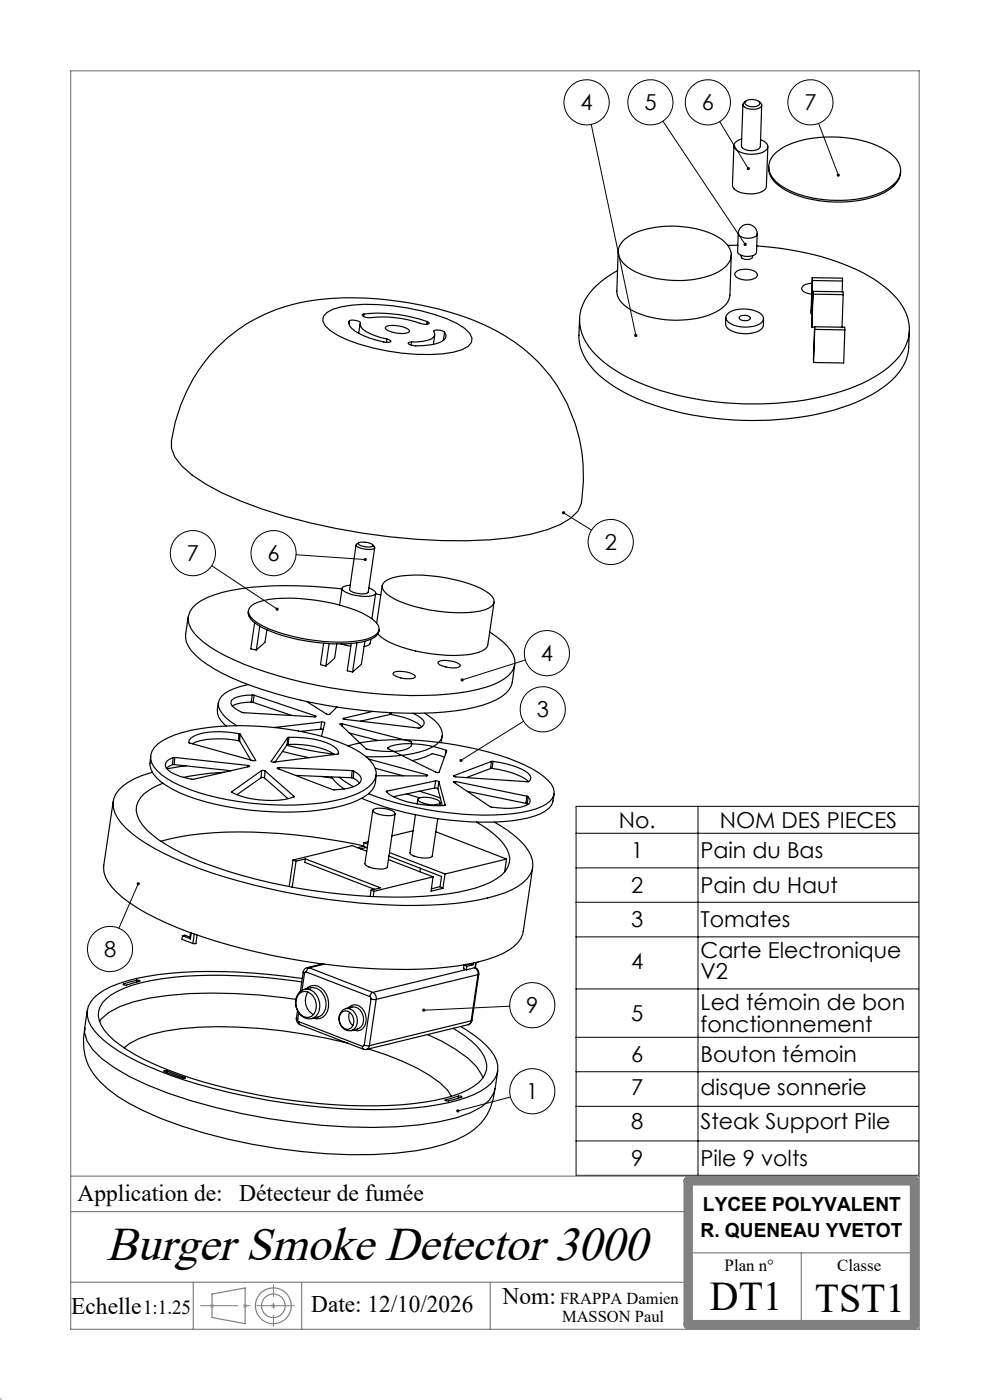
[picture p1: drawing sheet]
<svg xmlns="http://www.w3.org/2000/svg" width="210mm" height="297mm" viewBox="0 0 210 297" stroke-linecap="round" stroke-linejoin="round" font-family="sans-serif">
<g fill="none" stroke="#000" stroke-width=".25">
<path d="M155.7 30.9l-.3 8.4a2.5 2.5 0 0 0 2.5 1.7 4.5 4.5 0 0 0 4.6-1.2l.4-8.7M157.3 29.5a1.53 1.53 0 0 0-1.5 1.8 5.4 5.4 0 0 0 6.9 .4 1.12 1.12 0 0 0-.6-1.7l-.8-.4M157.6 22.2l-.3 8.7a2.28 2.28 0 0 0 2.8 1l.4-.1a.98 .98 0 0 0 .8-.7l.3-8.8M158.1 21.6a2.43 2.43 0 0 1 3 .1 .8 .8 0 0 1-.9 .9 1.71 1.71 0 0 1-2.2-.8zM158.3 21.4l-.5 .3a.69 .69 0 0 0-.1 .8 .69 .69 0 0 0 .6 .4 3.2 3.2 0 0 0 3.2-.4v-.4l-.6-.6M163.1 35.3a4.5 4.5 0 0 0 2.1 4.1 21.4 21.4 0 0 0 13.2 3.5 18.8 18.8 0 0 0 10.7-3 4.2 4.2 0 0 0 1.9-3.6M164.5 32.5a16.3 16.3 0 0 1 10-3.4 22.7 22.7 0 0 1 14.3 3.4 4 4 0 0 1 1.3 6.1 13.3 13.3 0 0 1-8.2 3.6 25.5 25.5 0 0 1-15.2-2.2 5.9 5.9 0 0 1-3.6-4.8 4.2 4.2 0 0 1 1.4-2.7zM131.1 53.3l-.3 8.4a4.7 4.7 0 0 0 2.9 3.9 21.5 21.5 0 0 0 18.2 .5 4.5 4.5 0 0 0 2.9-3.5l.3-8.4M132.5 50.8a16.4 16.4 0 0 1 10.6-2.8 17 17 0 0 1 10.7 3.4 3.3 3.3 0 0 1-.3 5.5 16.1 16.1 0 0 1-9.8 2.6 19.1 19.1 0 0 1-10.4-2.7 3.9 3.9 0 0 1-1.9-4.6zM156.1 57.7a3.6 3.6 0 0 1 4.5 .4 .99 .99 0 0 1-1.1 1.2 3.7 3.7 0 0 1-3.6-.8v-.5zM156.5 52l-2.1 .1M156.6 49.5a2.01 2.01 0 0 1 2.1-1.9 2.01 2.01 0 0 1 1.9 2.1"/>
<path d="M156.6 49.5l-.1 3.9a2.05 2.05 0 0 0 2.4 1l.8-.1 .7-.6 .2-4M156.6 49.5a2.28 2.28 0 0 0 2.8 1l.4-.1a.98 .98 0 0 0 .8-.7M157.2 54.1v.4a1.55 1.55 0 0 0 2.4 0v-.2M160.5 52.2a56.9 56.9 0 0 1 23.8 6.4 17.7 17.7 0 0 1 8 8.2 9.2 9.2 0 0 1-3 10.3 32.1 32.1 0 0 1-15.4 7.1 67.1 67.1 0 0 1-38.4-3.1 25.3 25.3 0 0 1-10.5-7.5 9 9 0 0 1 .7-12.2l2.6-2.3 2.7-1.7M172.3 58.9l-.2 7.6M172.3 58.9v.6M172.3 58.9l6.4 .1v.6M172.3 59.5l-.2 7M172.3 59.5l6.4 .1M178.7 59.6l-.1 2.3M69.3 66.3a15.3 15.3 0 0 1 8-1.7 46.4 46.4 0 0 1 19.6 4l1.6 1 1.1 1.1 .5 1-.1 .9-.7 .9a14.9 14.9 0 0 1-8 1.7 45.3 45.3 0 0 1-19.6-4l-1.6-1.1-1.1-1-.5-1 .1-1zM74.1 68.1a1.82 1.82 0 0 0 1.1 2.1 15.8 15.8 0 0 0 7.5 2.4l.2-.2-.1-.2-.7-.3"/>
<path d="M74.1 68.1a2.18 2.18 0 0 1 2.3 .4 1.74 1.74 0 0 0 1.2 1.8 15.6 15.6 0 0 0 4.5 1.6M74.1 68.1l-.1 .5M76.4 68.7l-.3 2M77.2 66.6a30.1 30.1 0 0 1 13.4 1.6M77.2 66.6l-.4 .2a2.08 2.08 0 0 0 2 .6 24.9 24.9 0 0 1 10.8 1.3l.4 .1a.85 .85 0 0 0 1.1-.3l-.5-.3M77.2 66.6l-.1 .5M81.8 69.4a5 5 0 0 1 4.3 .2l.5 .2 .3 .6a5.3 5.3 0 0 1-5.2-.7zM82.1 71.9l-.1 .7M87.3 72.6l-.1 .6M90.6 68.2l-.1 .6M92.2 71l-.3 2.1M94.3 70.5a1.18 1.18 0 0 1-.5 1.9 11.1 11.1 0 0 1-6.9 .7l-.3-.1v-.3l.7-.1"/>
<path d="M94.3 70.5l-1-.4-.8-.1-.5 .2a1.02 1.02 0 0 1-.1 1.4 7.1 7.1 0 0 1-4.6 1M94.3 70.5l-.2 1.7M122.9 67.6a15.8 15.8 0 0 0 .2 6 15.8 15.8 0 0 0 7.1 8.3 53 53 0 0 0 23.7 7.1 62.2 62.2 0 0 0 27.5-3.6 21.3 21.3 0 0 0 9.8-7.2 8.8 8.8 0 0 0 1.6-4.6l.1-3.5M154 67.3a2.4 2.4 0 0 0 .3 2.3 6.4 6.4 0 0 0 7.2 .2l.4-.6 .1-1.6M154.3 66.7a6 6 0 0 1 5.9-.8l.5 .2a1.49 1.49 0 0 1 1.1 2.1 5.7 5.7 0 0 1-5.8 .9l-1.4-.7a1.12 1.12 0 0 1-.3-1.7zM156.9 67.2a1.69 1.69 0 0 1 2.3 .3 1.48 1.48 0 0 1-2.4-.1zM172.1 66.5h.2M172.2 69.4h.6M172.3 60.1a2.02 2.02 0 0 0-2.3 1.1 1.75 1.75 0 0 0 1.8 1.1l.4 .1M172.4 61.8l-.2 7.6M172.4 61.8l.1 .6M172.4 61.8l6.4 .1 .1 .6"/>
<path d="M172.5 62.4l-.3 7M172.5 62.4l6.4 .1M172.8 69.3l-.2 7.6M172.8 69.3v.6M172.8 69.3l6.4 .1v.6M172.8 69.9l-.2 7M172.8 69.9l6.4 .1M178.9 62.5l-.3 6.9M179.2 70l-.2 7-6.4-.1M36.3 93.7a34.5 34.5 0 0 1 27.2-29.5 69.1 69.1 0 0 1 29.4 1.3 44.4 44.4 0 0 1 21.2 11.3 35.1 35.1 0 0 1 9.2 30l-.7 1.6-1.5 1.5a28 28 0 0 1-12.6 4.1 127.1 127.1 0 0 1-48-4.5 75.9 75.9 0 0 1-16.9-6.8l-2.9-2-2.1-1.9-1.5-1.9-.7-1.8v-1.4M75.5 115.6l-1.3 9.5a3.7 3.7 0 0 0 3.6 .8l.3-.3 1.4-9.4M76.1 115.2l.7-.2a3.1 3.1 0 0 1 2.4 .7 1.24 1.24 0 0 1-1.5 .3 2.2 2.2 0 0 1-1.7-.6z"/>
<path d="M76.1 115.1l-.6 .5a3.7 3.7 0 0 0 3.7 .8l.3-.1-.4-.7M39.9 130.8l-.5 3.7a5 5 0 0 0 2.1 4.5 37.9 37.9 0 0 0 14.4 7.4 105.9 105.9 0 0 0 38.4 4.7 31.9 31.9 0 0 0 11-2.7 5.8 5.8 0 0 0 3.4-3.6l.5-3.8M52.7 129.5a2.07 2.07 0 0 0 1 2.4 26 26 0 0 0 11.4 4.1 31.1 31.1 0 0 0 12.8-.1 3 3 0 0 0 2.5-1.9v-.4M53.2 128.6a11.4 11.4 0 0 1 6.7-1.7 41.1 41.1 0 0 1 17 3.2 6.5 6.5 0 0 1 3.5 3 1.96 1.96 0 0 1-1.5 2 24.8 24.8 0 0 1-11.9 .8 32 32 0 0 1-12.4-3.8 2.89 2.89 0 0 1-1.8-3zM54 132.1l-.8 5.6 1.2 .2M55.1 132.9l-.7 5M56.6 133.6l-.4 2.7-1.8 1.6M68.7 136.5l-.7 4.5 1.1 .3M69.8 136.6l-.7 4.7M71.4 136.6l-.4 3.1-1.9 1.6M72.3 136.6l2.1 .5M72.5 125a80.8 80.8 0 0 0-23.6 .3 14.5 14.5 0 0 0-8 3.6 3.9 3.9 0 0 0 .2 5.4 23.4 23.4 0 0 0 8.6 5.7 101.2 101.2 0 0 0 47.4 7 23.5 23.5 0 0 0 9.9-3 3.9 3.9 0 0 0 1.3-6 15.1 15.1 0 0 0-4.4-3.9"/>
<path d="M72.6 124.8l-.6 3.6M74.3 124.1l-.3 .1a1.21 1.21 0 0 0-1.4 .8 5.6 5.6 0 0 0 3.9 1.5 4.4 4.4 0 0 0 3.2-.5v-.3l-.2-.3-1.3-.7M74.5 136.5l-.8 5.8 1.1 .3M75.7 136.4l-.9 6.2M77.4 136.1l-.7 4.8-1.9 1.7M78.7 135.6l-.2 .9a1.32 1.32 0 0 1-1.3 .7M79.7 126l1.1 .2M79.7 125.9l-.8 5.4M81.1 124.2l-1.2 8M81.6 123.4a11.4 11.4 0 0 1 6.5-1.4 32.8 32.8 0 0 1 14.9 3.4 2.91 2.91 0 0 1 1.8 2.2 2.3 2.3 0 0 1-1.9 1.8 31.2 31.2 0 0 1-16.5-1.2 8.7 8.7 0 0 1-5.2-3.3l-.1-.5 .1-.5zM104.8 127.7l-1.3 9.1a2.33 2.33 0 0 1-2 1.6 27.7 27.7 0 0 1-13.4-.3l-1.6-.4a13.4 13.4 0 0 1-6.3-3.2M33.5 157.8a19.4 19.4 0 0 1 8.9-3.2 61.7 61.7 0 0 1 31 3.4 11 11 0 0 1 6.2 4.9 3.2 3.2 0 0 1-1.4 4 20 20 0 0 1-8.9 3.3 61.6 61.6 0 0 1-31-3.5 11.2 11.2 0 0 1-6.1-4.9 3.4 3.4 0 0 1 1.3-4z"/>
<path d="M46.3 149a4.1 4.1 0 0 0 1.7 5M50.6 157.1a17.5 17.5 0 0 0-9.7 .6l-.1 .1M50.6 157.1l.2 .2M50.7 155.6l.2 .1M50.7 155.6a16.5 16.5 0 0 0-9.6 .6 1.27 1.27 0 0 0-1 1.3l13.6 3.9 .5-.1M50.7 155.6l-.1 1.5M50.8 157.3l2.4 4M50.9 155.7l3.3 5.6M50.9 155.7l-.1 1.6M52.7 145.2l-.2 .1a11 11 0 0 0-5.5 2.5 2.6 2.6 0 0 0 .2 3.7 11 11 0 0 0 3 2.4M53.3 148.9a9.1 9.1 0 0 0-4.1 .9M53.3 148.9l.4 .1"/>
<path d="M53.5 147.5h.4M53.5 147.5a7.2 7.2 0 0 0-4.3 1l-.2 .4a1.92 1.92 0 0 0 1.4 1.8l1.2 .5 15.5 .8-.2-.1M53.5 147.5l-.2 1.4M53.7 149l8.2 2.8M53.9 147.5l13 4.4M53.9 147.5l-.2 1.5M59.9 159.4l5.7 1.3M60.8 158.1l4.9 1.1 5.1 .8M60.9 158l-2.6 3.7M61 156.5l-3.5 5M61 156.5l-.1 1.5M61.1 157.9a17.1 17.1 0 0 1 9.8 2.2"/>
<path d="M61.1 157.9l-.2 .1M61.3 156.4a17.6 17.6 0 0 1 9.6 2 1.44 1.44 0 0 1 .9 1.5l-13.8 1.8-.5-.2M61.3 156.4l-.3 .1M61.3 156.4l-.2 1.5M65 148.8l4.6 2.8 .4-.1 1.5-1.5M66.9 151.9v.2M68 154.7l.5 .1M68 154.7l-4.2 .4M68.2 153.2l.7 .1-.7 2.9M68.2 153.2l-10.1 1.1M68.2 153.2l-.2 1.5M70.8 159.9l-.1 .2"/>
<path d="M72.1 153.6l.4-.1 14.5 3.8 .2 .1 .1 .5a2.04 2.04 0 0 1-1.9 1.3 19.2 19.2 0 0 1-7.7-.3zM72.6 153.6v.5M72.8 152.4v.1M73.9 158.3a45 45 0 0 1 18.1-.9 59.6 59.6 0 0 1 20.9 5.7 10.7 10.7 0 0 1 4.5 4 2.74 2.74 0 0 1-1.5 3.5 20.6 20.6 0 0 1-9 2.2 71.5 71.5 0 0 1-28.7-4.4M74.1 155.5l6.1 1.6M79.1 150.9l-6.3 1.5M82.2 158.7l10.5 5.2 .4-.1 1.7-4.5-.2-.1M82.2 158.7a9.8 9.8 0 0 1 5.9-.9 22.8 22.8 0 0 1 6.5 1.4M82.2 158.7h.1M82.7 151.6h.3M82.7 151.6l-6.3 1.4M82.7 151.2v.4"/>
<path d="M83 151.6a12.2 12.2 0 0 1 6.5 2.6M83 151.2v.4M83.5 142.7a5 5 0 0 1 4.6 .7v.3a5.2 5.2 0 0 1-4.7-.6v-.2zM87.6 151.3a5.6 5.6 0 0 1 2.3 1.6 1.27 1.27 0 0 1-1 1.6l-15.8-1.9-.3-.2M90.1 151.3a7.7 7.7 0 0 1 3.7 3.9 2.61 2.61 0 0 1-1.3 2.8 17.8 17.8 0 0 1-8.5 2.4l-6.4 .1M93.1 140.3a5.4 5.4 0 0 1 4.5 .8 1.23 1.23 0 0 1-1.5 .6l-.7-.1a4.6 4.6 0 0 1-2.4-.8l-.1-.3zM93.8 156.1l-.2 1.4M94.6 159.2l-.1 .9M24 170l-2 13.5a5.6 5.6 0 0 0 1.7 4.7 31.5 31.5 0 0 0 11.5 7.6 130.3 130.3 0 0 0 38.9 9.3 89.1 89.1 0 0 0 27.3-1 15.8 15.8 0 0 0 8.5-4.1l.6-.9 .5-1.5 2-13.6M32 160.4a4.9 4.9 0 0 0 2.1 5.5 33.9 33.9 0 0 0 14.2 5.3 59.5 59.5 0 0 0 24.6-.4 10.2 10.2 0 0 0 6.5-3.9l.2-.8 .2-1.8M32.3 163.8a14.9 14.9 0 0 0-7.1 3.8 4.6 4.6 0 0 0-.3 5.9 21.7 21.7 0 0 0 8 6.6 99.2 99.2 0 0 0 27 9.1 127.9 127.9 0 0 0 36.7 2.5 39 39 0 0 0 12-3 8.1 8.1 0 0 0 4.3-4.1 5.5 5.5 0 0 0-1.6-5.2 22.7 22.7 0 0 0-6.4-5M34.1 178.5a74.3 74.3 0 0 1 25.5-1.7l9.3 1.1 8.2 1.6"/>
<path d="M34.5 166.2a9.7 9.7 0 0 0-5.2 3.9 4.3 4.3 0 0 0 .9 4.9 24 24 0 0 0 8.7 6.2 107.6 107.6 0 0 0 33.5 8.5 83.2 83.2 0 0 0 26.7-.9 14.2 14.2 0 0 0 8.1-4 4.3 4.3 0 0 0-.4-5.8 19.2 19.2 0 0 0-5.7-4.6M36.6 162.2l-1.3 .8M36.6 162.2h.3M36.7 160.7a1.64 1.64 0 0 0-1.5 2.2 9.1 9.1 0 0 0 5.5 2.4l12.3-2.7-.4-.2M36.7 160.7l-.1 1.5M36.9 162.2l12.1 1.3M37.1 160.7h-.4M37.1 160.7l15.5 1.7M37.1 160.7l-.2 1.5M39.5 162.5l-4.1 .6M47.6 163.8l-3 .2-5.7 .9M49.2 168h-.1a11.3 11.3 0 0 0 5.9 1.7 15.6 15.6 0 0 0 7.3-.7"/>
<path d="M49.2 168v.1M52.6 162.4v.3M54.2 161.3h.1M55.4 165h.7M55.4 165l-5.1 3.6M55.5 163.5h.7M55.5 163.5l-6.3 4.5M55.5 163.5l-.1 1.5M56.1 165l5 4.4M56.2 163.5l6.2 5.4M56.2 163.5l-.1 1.5M57.5 161.5h.1"/>
<path d="M59.1 162.8l-.3 .2 12 4.6a12.9 12.9 0 0 0 5.2-1.2 1.28 1.28 0 0 0 .6-1.3 1.28 1.28 0 0 0-.8-1.1l-.8-.4M59.1 162.8l15.6 .7M59.1 162.8v.4M62.4 168.9l-.1 .1M62.7 164.5l11.9 .5M68.1 164.7l2.3 .4M70.3 164.8a8.6 8.6 0 0 0 2.7 2.6M71.9 164.9l3.1 2M74.6 165l.3 .1M74.7 163.5l.3 .1M74.7 163.5l-.1 1.5M74.9 165.1l1.4 1"/>
<path d="M75 163.6l-.1 1.5M77.1 179.5l.6 .3M77.1 179.5l-1.2 .3M77.2 178.8l.8 .3M77.2 178.8l-.1 .7M77.7 179.8l-1.2 .3M77.7 179.8h.2M78.1 178.6l-.9 .2M78.2 161l12.3 3.4M79.1 171.9l-1.7 11.3a3.5 3.5 0 0 0 3.1 1.2 1.62 1.62 0 0 0 1.7-.5l1.6-11.3M79.1 171.9a4.2 4.2 0 0 1 4.2 .1l.5 .5a1.42 1.42 0 0 1-1.6 .5 5.2 5.2 0 0 1-3.1-.9zM79.6 163l5.9 1.6"/>
<path d="M82 167.8l-.1 .1a12.7 12.7 0 0 0 7.2 2.7l2.7 .3 2.6-.1M82 167.8v.2M86.2 168.4l2.8 .9M87.6 176.2l-4.5 1.1M88.1 172.9l-1.1 8a1.72 1.72 0 0 0 1.5 .9l.8 .2a2.74 2.74 0 0 0 2.4-.4l1.2-7.9M88.6 169.5a4.3 4.3 0 0 1 4.2 .2l.4 .3 .1 .4a5 5 0 0 1-4.6-.6zM88.6 169.6l-.1 1M89 167.8l4.4 1.5M90.5 164.4l.2 .1-10.9 .1M90.5 164.4v.2M92.2 167.2l.7 .1M92.2 167.2l-8.8 1.8"/>
<path d="M92.4 165.7l.7 .1M92.4 165.7l-10.4 2.1M92.4 165.7l-.2 1.5M92.5 176.5l15 5.7M92.9 167.3l.9 3.6M93.1 165.8l1.3 5M93.1 165.8l-.2 1.5M93.3 170.8l.4 .1M93.4 170.3l-.1 .6M94.3 160.6l-2.6-.7a13.8 13.8 0 0 1-4.2 1.5M94.4 170.8h.1M96.2 164.6v.1"/>
<path d="M96.7 165.8l-.5 .1 7.9 5.3a20.1 20.1 0 0 0 7.2-.2l1-.6 .1-.9-.4-.5M96.7 165.8l15.1 3.1M96.7 165.8l-.1 .4M99.1 167.9l12.4 2.5M104 163.1l-5 1.9M104.2 161.5h.4M104.2 161.5l-8 3.1M104.2 161.5l-.2 1.6M104.4 163l1.4 .2a13 13 0 0 1 6.3 2.6M104.4 163l-.4 .1M104.6 161.5l2.7 .5a8.8 8.8 0 0 1 5.2 2.6 .87 .87 0 0 1-.4 1.2l-15.4-1-.5-.1v-.1M104.6 161.5l-.2 1.5"/>
<path d="M111.5 170.4l.3 .1M111.8 168.9l.2 .1M111.8 168.9l-.3 1.5M111.8 170.5l.1 .2M112 169l-.2 1.5M117.5 168.4a4.1 4.1 0 0 1-2.8 4.2 34.8 34.8 0 0 1-14.6 1.8 71.6 71.6 0 0 1-23.4-5M38.7 198.5l-.1 .8 2.3 .9M38.7 198.5l1.7 .7M38.7 198.5l.5-.1 1.1 .4M40.4 197.9l-.1 1.1 .1 .2M40.6 197.9l-.2 1.3M41.2 198.2l-.3 2"/>
<path d="M41.8 198.4l-.2 1.8h-.7M62.2 182.5l.6 .2M62.2 182.5l-.9 5.6M62.8 182.7l-.8 5.5M64.8 182.2l15.9 6.1-2 .5M64.8 182.2l-2 .5M64.8 182.2l-.1 .7 14.7 5.8M77.8 180.6l-3.1-1.2-12.5 3.1M78.7 188.8l.6 .3M78.7 188.8l-.2 1.4M79.3 189.1l-.1 1.1M82.4 182.3l9.5 3.7"/>
<path d="M82.5 181.6l11.2 4.3-.4 2.2M82.6 180.9l11.8 4.5M89.2 184.2l-.1 .8M91.9 186l-12.6 3.1M91.9 186l-.5 3.1 2.5-.6M93.3 188.1l.6 .4M93.3 188.1l-1.8 .5M94.4 185.4l-.5 3.1M107.5 182.2l-13.1 3.2M107.5 182.2l-.5 2.8M18.1 218.1l-.2 .9 .6 1.8 1.2 1.9a33 33 0 0 0 11.7 7.5 129.5 129.5 0 0 0 47.7 9 67.4 67.4 0 0 0 17.6-2l3-1.1 2.4-1.3 1.7-1.4 1-1.6 .2-.9M18.5 214.3l-.5 3.8a12.5 12.5 0 0 0 4.9 13 42.6 42.6 0 0 0 11.4 6.2 119.6 119.6 0 0 0 49.6 7.3 38.9 38.9 0 0 0 14.6-3.6 11.9 11.9 0 0 0 6.5-10.1l.6-3.7"/>
<path d="M26.2 208.8v.1M29 207.9a.37 .37 0 0 1 .6 .3l-1.4 .4a2.62 2.62 0 0 1-1.9 .3l-.1-.1M29 207.9l-2.8 .9M29 207.9v.4M62.8 212a110.4 110.4 0 0 0-27.1-.8 29.4 29.4 0 0 0-12.6 3.6l-1.6 1.3-.4 .6M62.9 216a1.29 1.29 0 0 0 .7 1.4M62.9 216l.2 .2M63.1 214.4l-.2 1.6M63.1 216.2l.3 .5M63.4 214.9l-.3 1.3M63.4 216.7l.2 .7M63.4 216.7l13.5 5.3"/>
<path d="M63.5 210.8a2.16 2.16 0 0 1 3.4 1.3 2.67 2.67 0 0 1-1.4 3.7 2.84 2.84 0 0 1-2.7-3.7l.3-.8zM63.6 210.4a2.26 2.26 0 0 1 3.5 .6 3.7 3.7 0 0 1-.2 4.7 2.53 2.53 0 0 1-3.9-1.6 3.4 3.4 0 0 1 .6-3.7zM63.6 217.4l13.5 5.2M64 208.3a109.8 109.8 0 0 0-29.9-.6 25.9 25.9 0 0 0-10.5 3.4 4.7 4.7 0 0 0-2.1 6.4 17.8 17.8 0 0 0 7.3 6.3 90.6 90.6 0 0 0 26.2 8.5 110.6 110.6 0 0 0 35 1.5 25.9 25.9 0 0 0 10.5-3.4 4.7 4.7 0 0 0 1.5-7.4 18.9 18.9 0 0 0-5.9-4.8M64.1 207.6a118 118 0 0 0-30.6-.8 32.4 32.4 0 0 0-11.5 3.3 6.3 6.3 0 0 0-3.5 4.4 6.2 6.2 0 0 0 2.5 5.2 36.2 36.2 0 0 0 12.8 7.5 130.7 130.7 0 0 0 54.3 7.8 37 37 0 0 0 14-3.6 6.3 6.3 0 0 0 3.5-4.4 6.3 6.3 0 0 0-2.5-5.2 27.1 27.1 0 0 0-5.4-4M64.3 206.2l.3 .2M64.3 206.2l-.6 4.2M64.6 209.9a3 3 0 0 1 4.5 2.4 3 3 0 0 1-3 3.8M64.6 206.4l-.5 3.7M64.9 206.2l-.3 .2M64.9 209.8a2.44 2.44 0 0 1 3.9 .4 4.2 4.2 0 0 1-.3 5.6l-.6 .3-1.5-.1M64.9 206.2l13.6 5.2"/>
<path d="M65.1 205.3a.98 .98 0 0 0-.8 .9M65.3 210.5a3.3 3.3 0 0 0 1.2 4.7M65.6 205.3l-.3 .2-.4 .7M65.6 205.3l13.5 5.2M68.4 204.5l-3.3 .8h.5M68.8 204.5l-3.2 .8M72.2 215a1.56 1.56 0 0 1 1.8-.4 1.56 1.56 0 0 1 1 1.5 1.5 1.5 0 0 1-.5 2 1.5 1.5 0 0 1-2-.4 2.48 2.48 0 0 1-.3-2.7zM73.4 214a2.46 2.46 0 0 0-1.5 2.6 2.46 2.46 0 0 0 2.3 2.1l.3-.1M73.4 214a2.56 2.56 0 0 1 3.2 .5 2.56 2.56 0 0 1 0 3.3l-.5 .4-1.6 .4a2.53 2.53 0 0 0 .4-4.2l-.6-.4zM73.9 213.9a1.98 1.98 0 0 1 3.4 .7 2.91 2.91 0 0 1-.9 4l-.6 .1-.8-.2M74.2 214.7a2.51 2.51 0 0 0 .7 2.9M78.5 211.4l.2 .5"/>
<path d="M78.7 211.9l1.1 .1M78.7 211.9l-1.4 9.8M79.1 210.5a1.41 1.41 0 0 1 .7 1.5M79.1 210.5l-.4 .4-.2 .5M79.8 212l-1.4 9.8M90.7 219.5a29.6 29.6 0 0 1 10.3 6.7l1.2 1.8 .2 .6M98.4 204.7l.6 .3M98.4 204.7l-.1 .8 .6 .2M98.8 205.7l-19.7 4.8M98.9 204.6h.1M99 204.6h.1M99 205l-.1 .7"/>
<path d="M99.1 204.6l-.7 .1M99.3 217.4l-21.6 5.2M99.7 204.5l.7 .1M99.9 216.6l-.1 .4-.5 .4M99.9 216.6l-21.5 5.2M100.1 216.5a1.1 1.1 0 0 1-.8 .9M100.1 216.5l-.2 .1M100.4 204.6l-1.4 .4M100.4 204.3v.3M100.6 205.3a1.41 1.41 0 0 1 .8 1.5M100.7 205.3h.1M100.8 205.3l-1.9 .4"/>
<path d="M100.8 205.3h.1M100.8 205.3a1.3 1.3 0 0 1 .8 1.4M100.9 204.2l-.1 1.1M101 204.2l-.2 1.1M101.4 206.8l-21.6 5.2M101.4 206.8l-1.5 9.8M101.6 206.7l-.2 .1M101.6 206.7l-1.5 9.8M35.4 227.2h-.7l2.1 .8a5 5 0 0 0 2.5 .7l-.1-.1M35.4 227.2l3.8 1.4M35.4 227.2l-.1 .3M39.2 228.6v.2"/>
<path d="M73.8 221.3a107.8 107.8 0 0 0-35.4-3.1 26.9 26.9 0 0 0-10.9 3.2l-1.1 .9M76.9 222v.5l.2 .1M77.1 222.6h.6M77.3 221.7l1.1 .1M77.3 221.7l-.2 .3h-.2M78.1 222.5a48.2 48.2 0 0 1 15.2 7.2l1.6 1.6 .8 1.2M78.4 221.8l-.2 .4-.5 .4M94.5 233.3v.2M97.3 232.5a.41 .41 0 0 1 .6 .3l-1.7 .5a1.79 1.79 0 0 1-1.8 .1l.1-.1M97.3 232.5l-2.8 .8M97.3 232.5l-.1 .5"/>
</g>
<g fill="none" stroke="#000" stroke-width=".21">
<path d="M125.4 26.4l9.5 44.8M140.6 25.7l17.5 26.2M152.6 25.8l6.1 10M173.6 26.2l4.2 10.9M62.8 117.7l14.7 1M119.6 108.8l5.9 3.7M44.9 120l13.9 9.2M111.1 153l-13.3 8.3M111.4 140l-13.4 4.2M122.2 171.1h72.7v78.2h-72.7zM122.2 176.8h72.7M148.1 171.1v78.2"/>
<path d="M29.3 187.5l-4.1 9.4M122.2 184.1h72.7M122.2 191.4h72.7M122.2 198.8h72.7M108.1 213.5l-18.2 .8M122.2 209.8h72.7M108.3 232.7l-11.2 3M122.2 220.1h72.7M122.2 227.4h72.7M122.2 234.7h72.7M122.2 242h72.7"/>
<circle cx="124.4" cy="21.7" r="4.8"/>
<circle cx="138" cy="21.7" r="4.8"/>
<circle cx="150.1" cy="21.7" r="4.8"/>
<circle cx="171.9" cy="21.7" r="4.8"/>
<circle cx="40.9" cy="117.3" r="4.8"/>
<circle cx="58" cy="117.3" r="4.8"/>
<circle cx="129.5" cy="115" r="4.8"/>
<circle cx="116" cy="138.6" r="4.8"/>
<circle cx="115.1" cy="150.5" r="4.8"/>
<circle cx="23.3" cy="201.3" r="4.8"/>
<circle cx="112.9" cy="213.3" r="4.8"/>
<circle cx="112.9" cy="231.5" r="4.8"/>
</g>
<g fill="none" stroke="#808080" stroke-width=".25">
<path d="M15 15h180v267h-180zM15 249.5h180M15 257h131M15 272h131M41 272v10M45 274.5l7-1.3v7.6l-7-1.3zM64 272v10M104 272v10M146 265.8h48M170 265.8v15.2"/>
<circle cx="58" cy="277" r="2.5"/>
<circle cx="58" cy="277" r="3.8"/>
</g>
<g fill="none" stroke="#c0c0c0" stroke-width=".21">
<path d="M44.5 277h1M44.6 276.7l.7 .7M45 276.5v1M45.3 276.7l-.7 .7M51.5 277h1M51.6 276.7l.8 .7M52 276.5v1M52.4 276.7l-.8 .7M57.5 277h1M57.6 276.7l.7 .7M58 276.5v1M58.3 276.7l-.7 .7"/>
<path d="M-.1 297h.6M0 297l.1 .1M0 296.5v.6M.4 296.6l-.4 .5"/>
</g>
<path d="M42.5 277h20" fill="none" stroke="#808080" stroke-width=".21" stroke-dasharray="30.5 1.3 1.3 1.3" stroke-dashoffset="22.4" stroke-linecap="butt"/>
<path d="M58 272.5v9" fill="none" stroke="#808080" stroke-width=".21" stroke-dasharray="6.3 1.3 1.3 1.3" stroke-dashoffset="3.8" stroke-linecap="butt"/>
<path d="M146 250.5h48v30.5h-48z" fill="none" stroke="#808080" stroke-width="2"/>
<path d="M97.8 144l-.1 .4 .3-.2-.3 .2a.34 .34 0 0 0 .5 .1 .34 .34 0 0 0 .1-.5 .34 .34 0 0 0-.5 0zM58.5 129v.3a.33 .33 0 0 0 .3 .3 .33 .33 0 0 0 .3-.2l-.3-.2 .3 .2v-.2a.34 .34 0 0 0-.2-.3 .34 .34 0 0 0-.4 .1zM119.2 108.6a.34 .34 0 0 0 .2 .5 .34 .34 0 0 0 .4-.3 .34 .34 0 0 0-.4-.3l-.2 .1 .4 .2zM77.3 118.4a.34 .34 0 0 0 0 .6 .34 .34 0 0 0 .5-.3h-.3h.3a.34 .34 0 0 0-.1-.3 .34 .34 0 0 0-.4 0zM97.5 161.1v.4l.3-.2-.3 .2a.35 .35 0 0 0 .5 0 .35 .35 0 0 0 0-.5 .35 .35 0 0 0-.5 .1zM29.1 187.2a.35 .35 0 0 0 0 .6 .35 .35 0 0 0 .5-.1 .35 .35 0 0 0-.1-.5l-.2 .3 .2-.3zM89.7 214l-.2 .3h.4h-.4a.34 .34 0 0 0 .5 .3 .34 .34 0 0 0 .2-.4 .34 .34 0 0 0-.5-.2zM96.8 235.5v.3l.3-.1-.3 .1a.34 .34 0 0 0 .5 .2 .34 .34 0 0 0 0-.6 .34 .34 0 0 0-.5 .1zM157.8 51.6a.36 .36 0 0 0 0 .4 .36 .36 0 0 0 .5 .1l-.2-.2 .2 .2 .1-.2a.34 .34 0 0 0-.2-.4 .34 .34 0 0 0-.4 .1zM177.6 36.9a.34 .34 0 0 0-.1 .4 .34 .34 0 0 0 .4 .2l-.1-.4 .1 .4a.34 .34 0 0 0 .2-.5 .34 .34 0 0 0-.5-.1zM158.5 35.5v.1a.33 .33 0 0 0 0 .4 .33 .33 0 0 0 .4 .1l-.2-.3 .3 .2a.34 .34 0 0 0 0-.5 .34 .34 0 0 0-.5 0zM134.7 70.9l-.2 .4 .4 .2v-.3v.3a.35 .35 0 0 0 .3-.5 .35 .35 0 0 0-.5-.1z" fill="#000"/>
<text font-size="10.2" x="22.5" y="267.4">Burger Smoke Detector 3000</text>
<g font-size="8.7">
<text x="150.6" y="277.9">DT1</text>
<text x="172.9" y="278.4">TST1</text>
</g>
<g font-size="5">
<text x="16.4" y="254.8">Application de: Détecteur de fumée</text>
<text x="15.1" y="278.8">Echelle</text>
<text x="66" y="278.4">Date: 12/10/2026</text>
<text x="106.6" y="276.5">Nom:</text>
</g>
<g font-size="4.7">
<text x="123.2" y="23.4">4</text>
<text x="136.7" y="23.4">5</text>
<text x="148.9" y="23.4">6</text>
<text x="170.6" y="23.4">7</text>
<text x="39.6" y="119">7</text>
<text x="56.7" y="119">6</text>
<text x="128.3" y="116.7">2</text>
<text x="114.7" y="140.2">4</text>
<text x="113.9" y="152.1">3</text>
<text x="131.3" y="175.6">No.</text>
<text x="152.7" y="175.6">NOM DES PIECES</text>
<text x="133.9" y="182.1">1</text>
<text x="148.6" y="182.1">Pain du Bas</text>
<text x="133.9" y="189.4">2</text>
<text x="148.6" y="189.4">Pain du Haut</text>
<text x="133.9" y="196.7">3</text>
<text x="148.6" y="196.7">Tomates</text>
<text x="22.1" y="203">8</text>
<text x="148.6" y="203.2">Carte Electronique</text>
<text x="133.9" y="205.5">4</text>
<text x="148.6" y="207.8">V2</text>
<text x="111.6" y="214.9">9</text>
<text x="148.6" y="214.3">Led témoin de bon</text>
<text x="133.9" y="216.6">5</text>
<text x="148.6" y="218.8">fonctionnement</text>
<text x="133.9" y="225.4">6</text>
<text x="148.6" y="225.4">Bouton témoin</text>
<text x="111.6" y="233.2">1</text>
<text x="133.9" y="232.3">7</text>
<text x="148.6" y="232.3">disque sonnerie</text>
<text x="133.9" y="239.6">8</text>
<text x="148.6" y="239.6">Steak Support Pile</text>
<text x="133.9" y="247.3">9</text>
<text x="148.6" y="247.3">Pile 9 volts</text>
</g>
<text font-size="4.2" x="30.4" y="278.8">1:1.25</text>
<g font-size="4.1">
<text x="149.1" y="256.9">LYCEE POLYVALENT</text>
<text x="148.6" y="262.5">R. QUENEAU YVETOT</text>
</g>
<g font-size="3.6">
<text x="153.7" y="269.6">Plan n°</text>
<text x="177.6" y="269.6">Classe</text>
</g>
<g font-size="3.5">
<text x="118.8" y="276.6">FRAPPA Damien</text>
<text x="119.2" y="280.4">MASSON Paul</text>
</g>
</svg>
